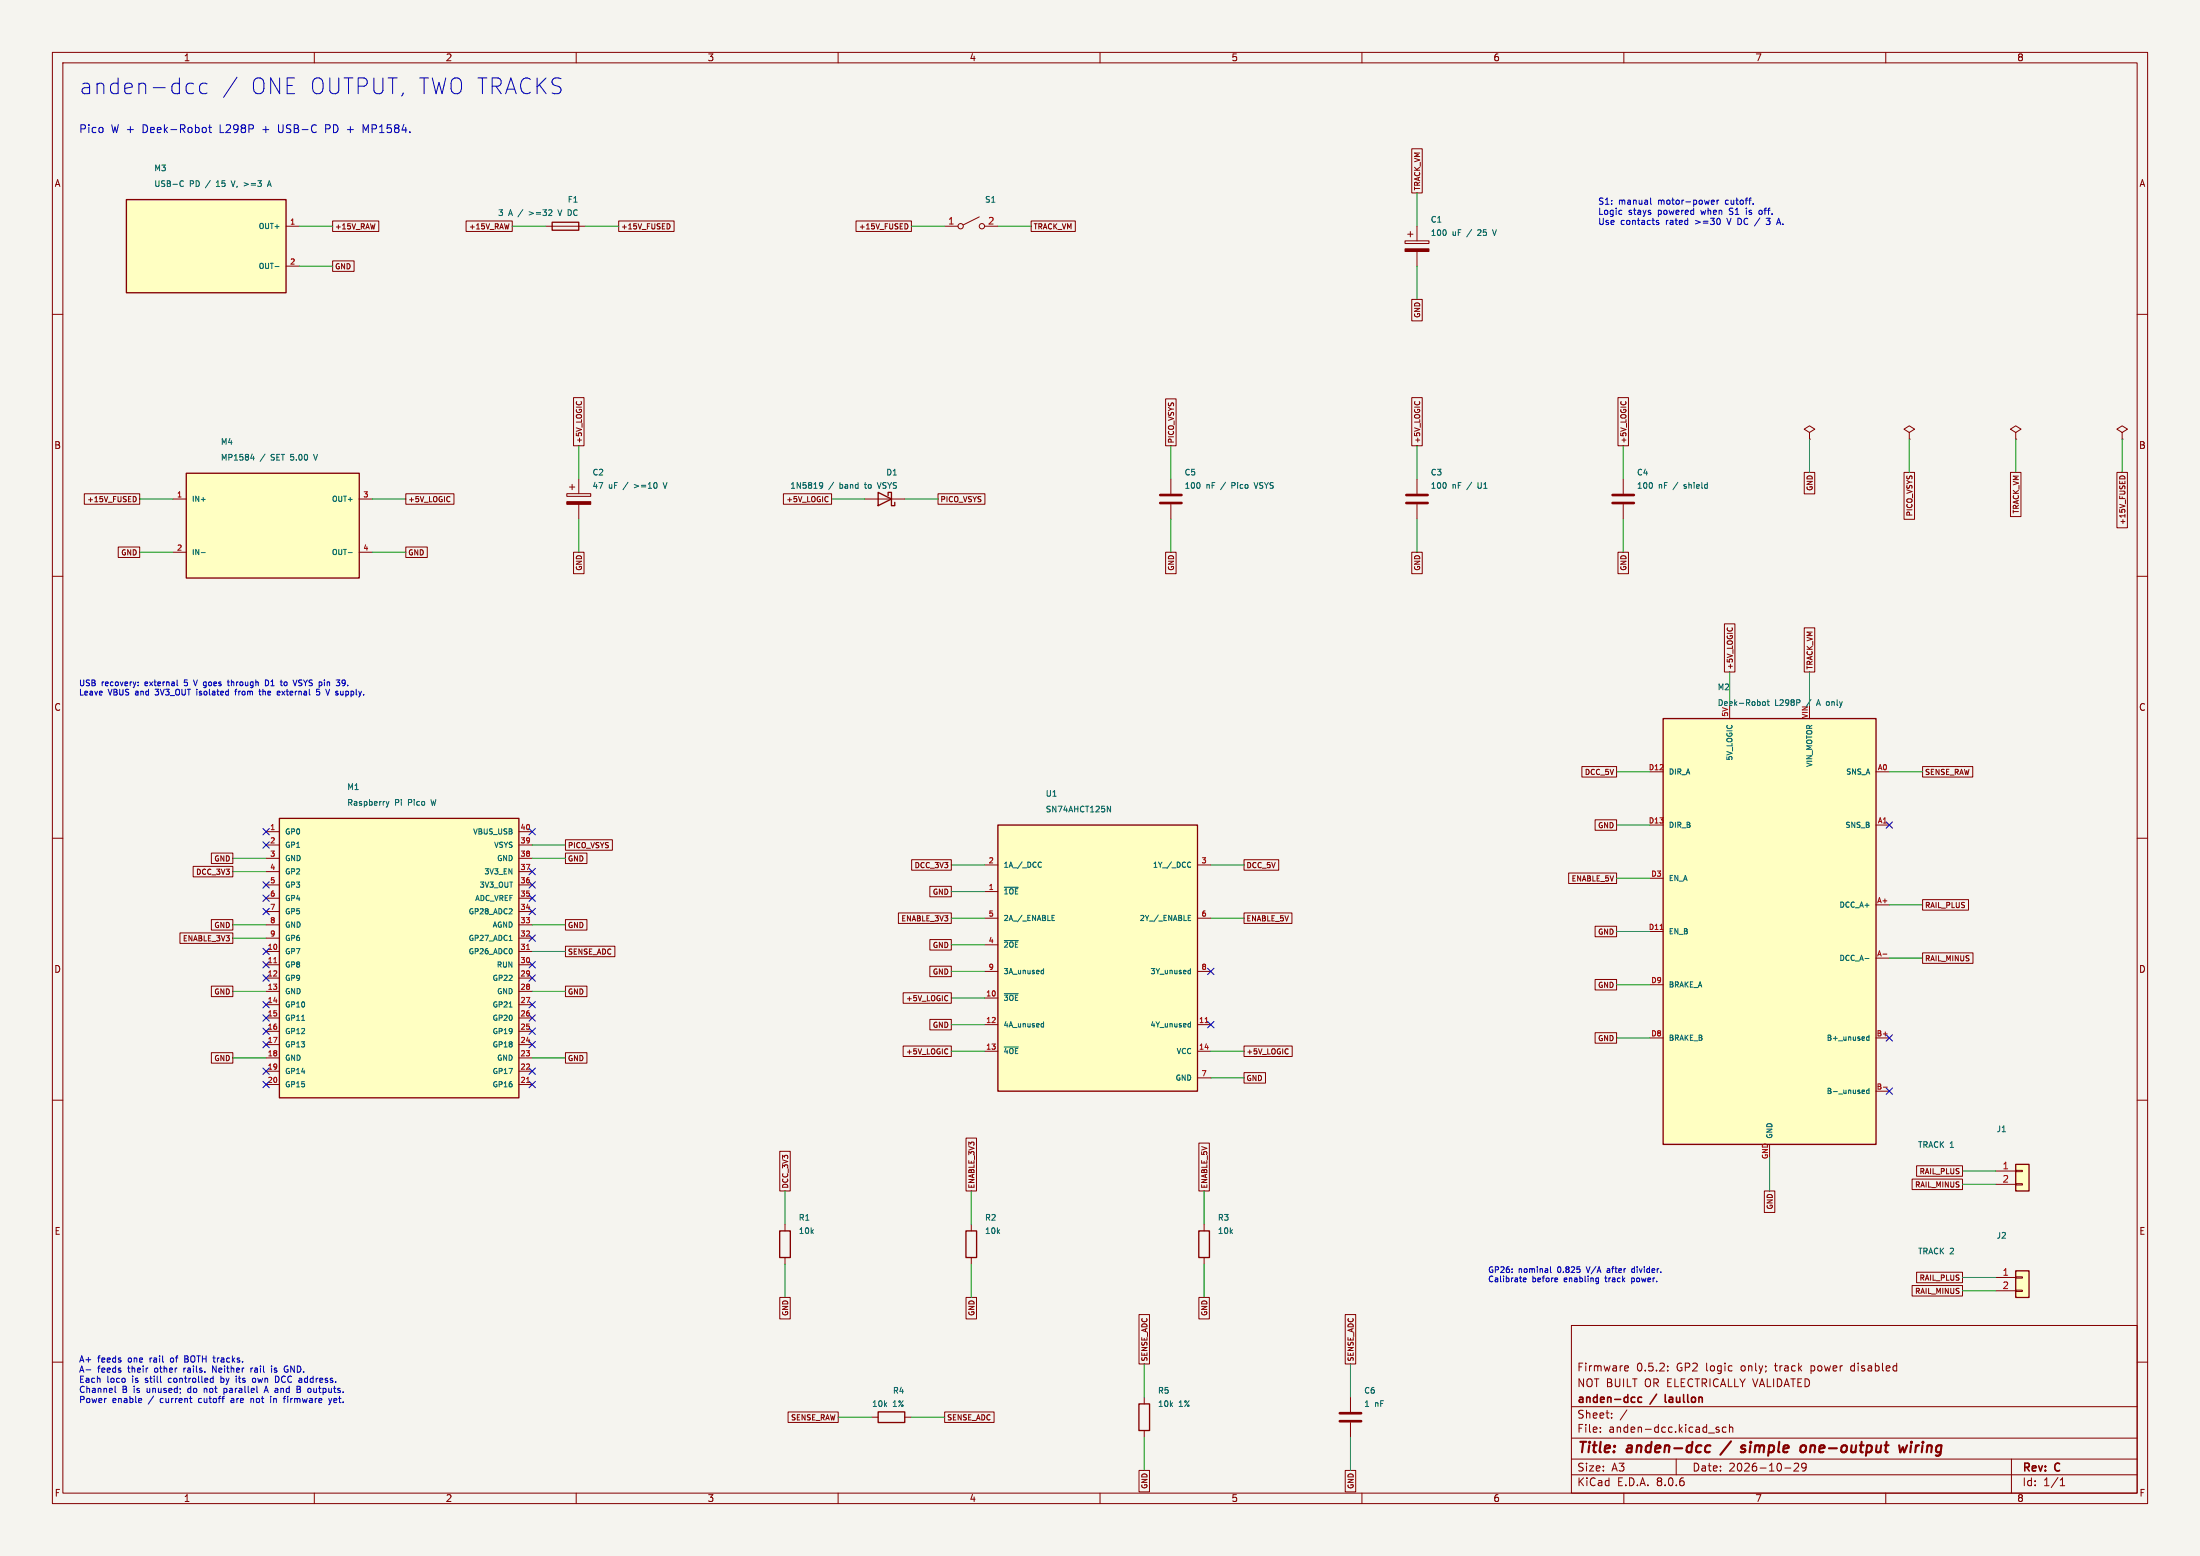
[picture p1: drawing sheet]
<svg xmlns="http://www.w3.org/2000/svg" width="420mm" height="297mm" viewBox="0 0 420 297" stroke-linecap="round" stroke-linejoin="round" font-family="sans-serif">
<path d="M0 0h420v297h-420z" fill="#f5f4ef" stroke="#f5f4ef" stroke-width=".19"/>
<g fill="none" stroke="#840000" stroke-width=".19">
<path d="M10 10h400v277h-400zM12 12h396v273h-396zM60 10v2M110 10v2M160 10v2M210 10v2M260 10v2M310 10v2M360 10v2M10 60h2M408 60h2M10 110h2"/>
<path d="M408 110h2M10 160h2M408 160h2M10 210h2M408 210h2M149.9 233.7v1.2M10 260h2M149.9 240v1.3M300 253h108v32h-108zM408 260h2M218.4 266.7v1.3M218.4 273v1.3"/>
<path d="M300 278.5h108M300 274.5h108M300 268.5h108M305.5 273.2v.2M305.5 272.5v.1M307.7 270.5v.2M307.7 269.8v.1M310.2 261.6h.6M310.2 260.8l.5-.1 .2 .3-.7 .2M310.6 269.1l-1.3 1.9M318.4 261.5v.2M318.4 260.8v.1"/>
<path d="M320 278.5v3M326.2 273.5h1.1M328.2 272.5l-.4-.1-.2 .2 .1 .2 .5 .2v.3h-.6M329.5 272.5l-.4-.1-.3 .3 .1 .6h.6M330.2 272.5l.2-.1 .3 .1 .1 .9M330.2 271.9v1.5M343.3 279.4v.5l-.9 .9h1M344.8 279.9l-.3 .3h-.3l-.3-.3 .2-.5 .4-.1 .2 .1a.99 .99 0 0 1-.3 1.4h-.3M353.4 260.8v.7M384 278.5v6.5M60 285v2M110 285v2"/>
<path d="M160 285v2M210 285v2M260 285v2M300 281.5h108M310 285v2M340.7 280.2h1.2M360 285v2M393.3 283.6h.9M393.3 282.5l.4-.4v1.5"/>
</g>
<path d="M325.6 277.1h.8M326.5 276a.66 .66 0 0 0-.8 .1M330.5 275.1l-2.1 2.6M333.2 276a.49 .49 0 0 0-.8 .3l.1 .1 .4 .1 .3 .3-.3 .4-.6-.1M343.9 276.1a.52 .52 0 0 1 .5-.2 .52 .52 0 0 1 .4 .4l-.1 .5a.6 .6 0 0 1-.9 .3M362.5 275.9l.3 1.3 .5-.9 .2 .9 .6-1.3M364.8 275.9l-.1 1.3M364.9 275.2v.2M364.9 275.2l.1 .1-.1 .1" fill="none" stroke="#840000" stroke-width=".4"/>
<path d="M312 266.7l.1 .1M312.1 267.6l-.1 .1M313.4 266.8l-.4-.1-.3 .3 .1 .6h.6M317.9 266.2l.1 1.4" fill="none" stroke="#840000" stroke-width=".3"/>
<path d="M148.8 234.9h2.1v5.1h-2.1zM217.4 268h2.1v5h-2.1z" fill="none" stroke="#840000" stroke-width=".25"/>
<path d="M53.3 156.2h45.8v53.4h-45.8z" fill="#ffffc2"/>
<path d="M53.3 156.2h45.8v53.4h-45.8zM228.9 234.9h2v5.1h-2zM167.6 269.5h5.1v2h-5.1z" fill="none" stroke="#840000" stroke-width=".25"/>
<g fill="none" stroke="#840000" stroke-width=".19">
<path d="M50.8 158.8h2.5M99.1 158.8h2.5M50.8 161.3h2.5M50.8 163.8h2.5M50.8 179.1h2.5M50.8 176.5h2.5M50.8 174h2.5M50.8 171.5h2.5M50.8 168.9h2.5M50.8 166.4h2.5M99.1 161.3h2.5M99.1 163.8h2.5"/>
<path d="M99.1 179.1h2.5M99.1 176.5h2.5M99.1 174h2.5M99.1 171.5h2.5M99.1 168.9h2.5M99.1 166.4h2.5M50.8 181.6h2.5M50.8 184.2h2.5M50.8 186.7h2.5M50.8 189.2h2.5M50.8 191.8h2.5M50.8 194.3h2.5"/>
<path d="M50.8 196.9h2.5M50.8 199.4h2.5M99.1 181.6h2.5M99.1 184.2h2.5M99.1 186.7h2.5M99.1 189.2h2.5M99.1 191.8h2.5M99.1 194.3h2.5M99.1 196.9h2.5M99.1 199.4h2.5M50.8 201.9h2.5M50.8 204.5h2.5"/>
<path d="M50.8 207h2.5M99.1 201.9h2.5M99.1 204.5h2.5M99.1 207h2.5M229.9 233.7v1.2M229.9 240v1.3M166.4 270.5h1.2M172.7 270.5h1.3"/>
</g>
<path d="M52.3 183.8h.5M100.5 181.2h.6M100.5 206.6h.6" fill="none" stroke="#a90000" stroke-width=".19"/>
<path d="M73.7 153l.3 .7M74 153.7l-.3 .4M74.3 153l-.3 .7M97.2 179.5h.6M57.6 194.8h.6M97.2 192.2h.6" fill="none" stroke="#006464" stroke-width=".19"/>
<path d="M317.5 137.2h40.6v81.2h-40.6z" fill="#ffffc2"/>
<path d="M167.6 94l2.6 1.3-2.6 1.2zM169.5 94.6v-.6h.7v2.5h.6v-.6M317.5 137.2h40.6v81.2h-40.6z" fill="none" stroke="#840000" stroke-width=".25"/>
<g fill="none" stroke="#840000" stroke-width=".19">
<path d="M180.3 43.2h2.6M186.9 41.4l-3 1.5M188 43.2h2.5M268.2 46h4.6v.5h-4.6zM268.7 44.7h1M269.2 44.2v1M270.5 43.2v2.8M270.5 48v2.8M108.2 94.2h4.6v.5h-4.6zM108.7 93h1M109.2 92.5v1M110.5 91.4v2.8"/>
<path d="M110.5 96.3v2.8M165.1 95.3h7.6M223.5 91.4v2.8M223.5 96.3v2.8M270.5 91.4v2.8M270.5 96.3v2.8M345.4 82.6l1.1-.7-1.1-.6-1 .6 1 .7v1.2M345.4 83.8h.1M364.5 82.6l1-.7-1-.6-1 .6 1 .7v1.2M364.5 83.8h.1M384.8 82.6l1-.7-1-.6-1 .6 1 .7v1.2M384.8 83.8h.1"/>
<path d="M405.1 82.6l1-.7-1-.6-1 .6 1 .7v1.2M405.1 83.8h.1M330.2 134.6v2.6M345.4 134.6v2.6M315 147.3h2.5M315 157.5h2.5M358.1 147.3h2.6M358.1 157.5h2.6M315 177.8h2.5M315 167.6h2.5M358.1 172.7h2.6M315 198.1h2.5"/>
<path d="M315 188h2.5M358.1 182.9h2.6M358.1 198.1h2.6M337.8 218.4v2.6M358.1 208.3h2.6M257.8 266.7v2.8M257.8 271.5v2.8"/>
<circle cx="183.4" cy="43.2" r=".51"/>
<circle cx="187.5" cy="43.2" r=".51"/>
</g>
<g fill="none" stroke="#006464" stroke-width=".19">
<path d="M276 44.1v.6M284.9 43.9l.4 1.1M125.4 92.3v.7M126.6 92.1l.4 1.1M156.5 92.2l.3-.1 .3 .2-.1 .6-.2 .3h-.3M157.1 92.6l-.3 .2-.3-.1M167.5 92.1l.3 1.1M229 92.3v.7M239.4 92.1l.4 1.1M276 92.3v.7M336.5 134.1l.2-.2 .3 .2-.1 .5-.2 .1-.2-.2M337.3 133.9h.5"/>
<path d="M337.5 133.6v.9l.3 .2M356 183h.8M356.8 197.6v1M356.8 198l-.3-.1-.2 .2 .1 .4h.4M355.6 208.1h.3v.2l-.4 .1M355.9 208.7h-.3M356.8 207.7v1M356.8 208.1h-.3l-.2 .2 .1 .4h.4"/>
</g>
<path d="M316.9 177.4h.6M359.5 182.1h.7M359.5 207.5h.8" fill="none" stroke="#a90000" stroke-width=".19"/>
<path d="M221.5 96h4.1M221.5 94.5h4.1M268.5 96h4M268.5 94.5h4M255.8 271.3h4M255.8 269.7h4" fill="none" stroke="#840000" stroke-width=".51"/>
<g fill="#840000" stroke="#840000" stroke-width=".19">
<path d="M268.2 47.5h4.6v.5h-4.6z"/>
<path d="M108.2 95.8h4.6v.5h-4.6z"/>
</g>
<path d="M35.6 90.3h33v20h-33z" fill="#ffffc2"/>
<path d="M105.4 42.4h5.1v1.5h-5.1zM35.6 90.3h33v20h-33z" fill="none" stroke="#840000" stroke-width=".25"/>
<path d="M104.1 43.2h7.7M33 95.3h2.6M68.6 95.3h2.5M309.9 91.4v2.8M309.9 96.3v2.8M33 105.4h2.6M68.6 105.4h2.5" fill="none" stroke="#840000" stroke-width=".19"/>
<path d="M105.3 40.1v.4l-.6 .6h.7M106.5 40l.4 1.1M47.9 87.5h.7M48.4 87.1v.7M59.9 86.7l.3 1.1M315.4 92.3v.7M38.4 105.5h.8M66.5 105.5h.7" fill="none" stroke="#006464" stroke-width=".19"/>
<path d="M307.8 96h4.1M307.8 94.5h4.1" fill="none" stroke="#840000" stroke-width=".51"/>
<path d="M24.1 38.1h30.5v17.8h-30.5z" fill="#ffffc2"/>
<path d="M24.1 38.1h30.5v17.8h-30.5z" fill="none" stroke="#840000" stroke-width=".25"/>
<path d="M54.6 43.2h2.5M54.6 50.8h2.5" fill="none" stroke="#840000" stroke-width=".19"/>
<path d="M34.5 34.6h.5M35 35.5h-.5M41.3 35.6h.6M41.4 34.8h-.1M44.1 34.5l.4 1.1M46.6 34.9l.8 .3-.8 .3M51 35.6l.4-1.1 .4 1.1M51.2 35.3h.5M52.5 50.9h.8" fill="none" stroke="#006464" stroke-width=".19"/>
<path d="M384.8 222.2h2.5v5.1h-2.5z" fill="#ffffc2"/>
<path d="M185.4 233.7v1.2M381 223.5h3.8M381 226.1h3.8M384.8 225.9h1.3v.3h-1.3zM384.8 223.4h1.3v.2h-1.3zM185.4 240v1.3" fill="none" stroke="#840000" stroke-width=".19"/>
<path d="M184.4 234.9h2v5.1h-2zM384.8 222.2h2.5v5.1h-2.5z" fill="none" stroke="#840000" stroke-width=".25"/>
<path d="M190.5 157.5h38.1v50.8h-38.1z" fill="#ffffc2"/>
<path d="M190.5 157.5h38.1v50.8h-38.1z" fill="none" stroke="#840000" stroke-width=".25"/>
<g fill="none" stroke="#840000" stroke-width=".19">
<path d="M188 170.2h2.5M188 165.1h2.5M188 175.3h2.5M228.6 165.1h2.5M228.6 175.3h2.5M188 190.5h2.5M188 195.6h2.5M188 180.3h2.5M188 185.4h2.5M228.6 195.6h2.5M228.6 185.4h2.5M188 200.7h2.5"/>
<path d="M228.6 200.7h2.5M228.6 205.7h2.5"/>
</g>
<g fill="none" stroke="#006464" stroke-width=".19">
<path d="M211.4 153.9l.6 1.1v-1.1M191.7 169.4h2.7M191.7 179.5h2.7M198.5 164.6h.3M198.8 165.5l-.3 .1M200.8 175.2h.4M200.8 175.7h.5M200.8 174.7h.5M226.8 175.2h.4M226.8 175.7h.5M226.8 174.7h.5M227 164.6h.3"/>
<path d="M227.3 165.5l-.3 .1M191.7 189.7h2.7M191.7 199.8h2.7M198.9 195.4h.3M198.9 185.2l.3 .1M199.2 196h-.3M199.2 184.9v1M199.2 195v1M199.2 185.8l-.3 .1M226.9 196h.4M226.9 195.4h.4M226.9 185.8h.4"/>
<path d="M226.9 185.3h.4M227.3 184.9v1M227.3 195v1"/>
</g>
<path d="M230.1 195.2h.5" fill="none" stroke="#a90000" stroke-width=".19"/>
<path d="M384.8 242.6h2.5v5h-2.5z" fill="#ffffc2"/>
<g fill="none" stroke="#840000" stroke-width=".19">
<path d="M269.5 28.4h2v8.4h-2zM63.5 42.2h8.8v2h-8.8zM63.5 49.8h4.1v2h-4.1zM89 42.2h8.8v2h-8.8zM118.1 42.2h10.6v2h-10.6zM127.6 42.7a.54 .54 0 0 1 .3 .5 .54 .54 0 0 1-.3 .5M163.4 42.2h10.6v2h-10.6zM173 42.7a.54 .54 0 0 1 .3 .5 .54 .54 0 0 1-.3 .5M196.8 42.2h8.5v2h-8.5zM269.5 57.2h2v4h-2zM109.5 75.9h2v9.2h-2zM222.5 76.1h2v9h-2z"/>
<path d="M269.5 75.9h2v9.2h-2zM308.9 75.9h2v9.2h-2zM16.1 94.2h10.6v2.1h-10.6zM25.7 94.8a.54 .54 0 0 1 .3 .5 .54 .54 0 0 1-.3 .5M77.5 94.2h9.2v2.1h-9.2zM149.6 94.2h9.1v2.1h-9.1zM157.9 94.8l.2 .1M158.1 95.7l-.2 .1M179.1 94.2h8.9v2.1h-8.9zM344.4 90.2h2v4.1h-2zM363.5 90.2h2v8.9h-2zM383.8 90.2h2v8.4h-2z"/>
<path d="M404.1 90.2h2v10.5h-2zM404.7 91.2a.54 .54 0 0 1 .5-.4 .54 .54 0 0 1 .5 .4M22.6 104.4h4.1v2h-4.1zM77.5 104.4h4.1v2h-4.1zM109.5 105.4h2v4.1h-2zM222.5 105.4h2v4.1h-2zM269.5 105.4h2v4.1h-2zM308.9 105.4h2v4.1h-2zM329.2 119.1h2v9.2h-2zM344.4 119.8h2v8.5h-2zM302 146.3h6.6v2h-6.6zM304.5 156.5h4.1v2h-4.1z"/>
<path d="M367 146.3h9.6v2h-9.6zM34.4 178.1h10v2h-10zM36.9 165.4h7.5v2h-7.5zM40.4 162.8h4v2h-4zM40.4 175.5h4v2h-4zM107.9 175.5h4.1v2h-4.1zM107.9 162.8h4.1v2h-4.1zM107.9 160.3h9v2h-9zM171.5 174.3h10.1v2h-10.1zM174 164.1h7.6v2h-7.6zM177.5 179.3h4.1v2h-4.1zM177.5 169.2h4.1v2h-4.1z"/>
<path d="M237.5 164.1h6.6v2h-6.6zM237.5 174.3h9.1v2h-9.1zM299.5 166.6h9.1v2h-9.1zM304.5 176.8h4.1v2h-4.1zM367 171.7h8.8v2h-8.8zM40.4 188.2h4v2h-4zM107.9 188.2h4.1v2h-4.1zM107.9 180.6h9.5v2h-9.5zM172.4 189.5h9.2v2h-9.2zM172.4 199.7h9.2v2h-9.2zM177.5 194.6h4.1v2h-4.1zM177.5 184.4h4.1v2h-4.1z"/>
<path d="M180.8 190l.1 .1M180.9 190.9l-.1 .1M237.5 199.7h9.2v2h-9.2zM304.5 197.1h4.1v2h-4.1zM304.5 187h4.1v2h-4.1zM367 181.9h9.7v2h-9.7zM40.4 200.9h4v2h-4zM107.9 200.9h4.1v2h-4.1zM148.9 219.8h2v7.5h-2zM180.8 200.2l.1 .1M180.9 201.1l-.1 .1M184.4 217.2h2v10.1h-2z"/>
<path d="M228.9 218.2h2v9.1h-2zM237.5 204.7h4.1v2h-4.1zM336.8 227.3h2v4.1h-2zM365 225.1h9.6v2h-9.6zM365.9 222.5h8.7v2h-8.7zM148.9 247.6h2v4.1h-2zM184.4 247.6h2v4.1h-2zM217.4 250.9h2v9.4h-2zM228.9 247.6h2v4.1h-2zM256.8 250.9h2v9.4h-2zM365 245.4h9.6v2h-9.6zM365.9 242.8h8.7v2h-8.7z"/>
<path d="M381 243.8h3.8M381 246.4h3.8M384.8 246.3h1.3v.2h-1.3zM384.8 243.7h1.3v.3h-1.3zM150.4 269.5h9.6v2h-9.6zM180.3 269.5h9.5v2h-9.5zM217.4 280.7h2v4.1h-2zM256.8 280.7h2v4.1h-2z"/>
</g>
<path d="M384.8 242.6h2.5v5h-2.5z" fill="none" stroke="#840000" stroke-width=".25"/>
<g fill="none" stroke="#0000c2" stroke-width=".19">
<path d="M35.8 17.7l.3 .2 .9-.2M35.8 16l.3-.1 .9 .1M39.5 16l-.8-.1-.5 .3-.1 .3v.8l.3 .4 .3 .2 .8-.2M45.2 14.7l-2.5 3.9M39.1 24.3l.3 .3v.4l-.3 .3M39.8 24.3h.6M40 23.8v1.3l.4 .2M62.2 24.6h.5M62.7 23.8h-.5v1.5M69.8 24.9l-.5-1.1v1.5M315.1 37.8v1l.2 .2M326.7 38.6l.6-.1-.1-.2-.3-.1-.2 .2 .1 .5h.4"/>
<path d="M327.8 38.2v.8M328.1 38.2l-.3 .2M330.1 40l.1 .2M334.7 38.9v.1M309.5 40.1l.1 .1M309.6 40.9h-.1M316.2 42.2v.2l.5 .2-.2 .3-.3-.1M328.4 41.9v.5l-.2 .4M329.7 41.7l.4 1.2M330.1 40.9h.2M333.4 40.1v.8M335.8 40.7l.2 .2h.3"/>
<path d="M336.3 40.2l-.3-.1-.2 .3M337.9 42.6l-.2 .3-.5-.2M337.9 41.7l-.4 .4 .4 .2M339.6 41.7l.4 1.2M26.4 130.8v.1M26.4 130.2v.1M33.8 129.8v.9l.2 .2M36.9 129.8l.4 1.1M37.6 131.9v.8M43.4 130.2h.4M43.5 129.8v.9l.3 .2M45 131.7v1"/>
<path d="M49.6 131.6v.9l.2 .2M50.7 129.8a.56 .56 0 0 1 .6 .5 .56 .56 0 0 1-.6 .6zM53.1 131.9l.3 .1v.2l-.5 .1M53.4 132.6l-.3 .1M54.7 130.2h-.3l-.2 .2 .1 .4h.4M57 130.8l.4 .1M57.5 129.8h-.3l-.2 .2 .1 .3 .3 .1M61 132.1l-.1 .5h-.5M65.4 129.8h.3l.2 .2v.6l-.2 .2-.3 .1M65.9 130.3l-.2 .2-.3-.1M32.6 259.3v.6M35.3 259.4h.4"/>
<path d="M35.7 258.8h-.4v1.2h.4M290.8 244.3l.5-.1v-.2l-.3-.1-.2 .2 .1 .5h.4M296 241.8v.9l.1 .2M297.3 244l.1 .2-.6 .1M304.8 243.9l.4 .1M305.2 244.6l-.4 .1M305.2 243.9v.9l-.3 .2M307.1 242.2h-.3M307.2 242.5l-.4 .1v.2l.4 .1M311.5 243.9v1.1M311.5 244.6l.3 .1M311.8 243.9l-.3 .1"/>
<path d="M311.9 242.2l-.4 .2v.4l.4 .1M16.4 261.5h.9M22 264.6v1l.1 .2M26.9 266.9l.1 .3-.5 .1M27 267.7h-.1M32.2 263.2v.5M35.1 261.1v.8M35.2 261.2l-.1 .2M35.9 265.1v.6M38 267v.6M39 265v.8M39.3 265l-.3 .1"/>
<path d="M40.4 263.1h.3M40.6 261.9v-1.2l.7 1.2M40.7 262.7v1.2M40.7 263.8l-.3 .1M42.2 263.8l.3 .1M42.2 262.7v1.2M42.5 263.1h-.3M42.8 265v1.2M42.8 265.7h.4M44.5 267.3h-.3l-.1 .1v.3h.4M45.5 263.1h.5M47.9 261.1v.8"/>
<path d="M47.9 266.9v.8M48.2 263.3l.2-.2 .4 .2-.1 .5-.3 .1-.2-.3M48.2 261.1l-.3 .3M50.4 265.8l.4-1.2 .4 1.2M50.5 265.5h.6M51.8 260.7v.1M51.8 261.1v.8M52.2 266.9v.8M52.4 261.9h.3M52.4 266.9l-.2 .1M52.5 261.1l-.1 .2 .1 .2M52.6 262.7v1.2"/>
<path d="M53.2 262.8v.8l-.3 .3M54.6 260.7l.3 .1M54.8 261.4h.2v.4l-.4 .1M54.9 266.9v.8M57.3 264.8l-.2 .4 .2 .1 .1 .3-.2 .2M59.9 265.6l.3 .2M62.8 266.9l.2 .8M63 267.7l-.2 .4M63.3 266.9l-.3 .8M63.7 267.1v.5l.2 .1M64.3 267.2l-.6 .1"/>
</g>
<g fill="none" stroke="#009600" stroke-width=".19">
<path d="M270.5 36.8v6.4M57.1 43.2h6.4M57.1 50.8h6.4M97.8 43.2h6.3M111.8 43.2h6.3M174 43.2h6.3M190.5 43.2h6.3M270.5 50.8v6.4M26.7 95.3h6.3M71.1 95.3h6.4M110.5 85.1v6.3M110.5 99.1v6.3"/>
<path d="M158.7 95.3h6.4M172.7 95.3h6.4M223.5 85.1v6.3M223.5 99.1v6.3M270.5 85.1v6.3M270.5 99.1v6.3M309.9 85.1v6.3M309.9 99.1v6.3M345.4 83.8v6.4M364.5 83.8v6.4M384.8 83.8v6.4M405.1 83.8v6.4"/>
<path d="M26.7 105.4h6.3M71.1 105.4h6.4M330.2 128.3v6.3M345.4 128.3v6.3M308.6 147.3h6.4M308.6 157.5h6.4M360.7 147.3h6.3M44.4 163.8h6.4M44.4 176.5h6.4M44.4 179.1h6.4M44.4 166.4h6.4M101.6 163.8h6.3"/>
<path d="M101.6 161.3h6.3M101.6 176.5h6.3M181.6 165.1h6.4M181.6 170.2h6.4M181.6 175.3h6.4M231.1 165.1h6.4M231.1 175.3h6.4M308.6 177.8h6.4M308.6 167.6h6.4M360.7 172.7h6.3M44.4 189.2h6.4M101.6 181.6h6.3"/>
<path d="M101.6 189.2h6.3M181.6 195.6h6.4M181.6 190.5h6.4M181.6 185.4h6.4M181.6 180.3h6.4M308.6 188h6.4M308.6 198.1h6.4M360.7 182.9h6.3M44.4 201.9h6.4M101.6 201.9h6.3M181.6 200.7h6.4M231.1 205.7h6.4"/>
<path d="M231.1 200.7h6.4M149.9 227.3v6.4M185.4 227.3v6.4M229.9 227.3v6.4M337.8 221v6.3M374.6 223.5h6.4M374.6 226.1h6.4M149.9 241.3v6.3M185.4 241.3v6.3M229.9 241.3v6.3M374.6 243.8h6.4M374.6 246.4h6.4"/>
<path d="M160 270.5h6.4M174 270.5h6.3M218.4 260.3v6.4M218.4 274.3v6.4M257.8 260.3v6.4M257.8 274.3v6.4"/>
</g>
<g fill="none" stroke="#000084" stroke-width=".19">
<path d="M50.2 158.1l1.2 1.3M51.4 158.1l-1.2 1.3M101 158.1l1.2 1.3M102.2 158.1l-1.2 1.3M360.1 156.9l1.2 1.2M361.3 156.9l-1.2 1.2M50.2 160.7l1.2 1.2M50.2 168.3l1.2 1.2M50.2 170.8l1.2 1.3M50.2 173.4l1.2 1.2M51.4 160.7l-1.2 1.2M51.4 168.3l-1.2 1.2"/>
<path d="M51.4 170.8l-1.2 1.3M51.4 173.4l-1.2 1.2M101 178.5l1.2 1.2M101 173.4l1.2 1.2M101 170.8l1.2 1.3M101 168.3l1.2 1.2M101 165.8l1.2 1.2M102.2 178.5l-1.2 1.2M102.2 173.4l-1.2 1.2M102.2 170.8l-1.2 1.3M102.2 168.3l-1.2 1.2M102.2 165.8l-1.2 1.2"/>
<path d="M50.2 181l1.2 1.2M50.2 183.5l1.2 1.3M50.2 186.1l1.2 1.2M50.2 191.2l1.2 1.2M50.2 193.7l1.2 1.2M50.2 196.2l1.2 1.3M50.2 198.8l1.2 1.2M51.4 181l-1.2 1.2M51.4 183.5l-1.2 1.3M51.4 186.1l-1.2 1.2M51.4 191.2l-1.2 1.2M51.4 193.7l-1.2 1.2"/>
<path d="M51.4 196.2l-1.2 1.3M51.4 198.8l-1.2 1.2M101 198.8l1.2 1.2M101 196.2l1.2 1.3M101 193.7l1.2 1.2M101 191.2l1.2 1.2M101 186.1l1.2 1.2M101 183.5l1.2 1.3M102.2 198.8l-1.2 1.2M102.2 196.2l-1.2 1.3M102.2 193.7l-1.2 1.2M102.2 191.2l-1.2 1.2"/>
<path d="M102.2 186.1l-1.2 1.2M102.2 183.5l-1.2 1.3M230.5 184.8l1.2 1.2M230.5 195l1.2 1.2M231.7 184.8l-1.2 1.2M231.7 195l-1.2 1.2M360.1 197.5l1.2 1.2M361.3 197.5l-1.2 1.2M50.2 203.9l1.2 1.2M50.2 206.4l1.2 1.2M51.4 203.9l-1.2 1.2M51.4 206.4l-1.2 1.2"/>
<path d="M101 206.4l1.2 1.2M101 203.9l1.2 1.2M102.2 206.4l-1.2 1.2M102.2 203.9l-1.2 1.2M360.1 207.7l1.2 1.2M361.3 207.7l-1.2 1.2"/>
</g>
<g font-size="4.2" fill="#0000c2">
<text x="15" y="18.2">anden-dcc</text>
<text x="47.4" y="18.2">ONE OUTPUT, TWO TRACKS</text>
</g>
<g font-size="2.8" fill="#840000">
<text x="301" y="277.9">Title:</text>
<text x="310.6" y="277.9">anden-dcc</text>
<text x="334.1" y="277.9">simple</text>
<text x="346.2" y="277.9">one-output</text>
<text x="365.8" y="277.9">wiring</text>
</g>
<g font-size="2.1" fill="#0000c2">
<text x="15" y="25.7">Pico</text>
<text x="21.2" y="25.7">W +</text>
<text x="27.3" y="25.7">Deek-Robot</text>
<text x="42.2" y="25.7">L298P</text>
<text x="50.5" y="25.7">+</text>
<text x="53.7" y="25.7">USB-C</text>
<text x="62.8" y="25.7">PD +</text>
<text x="70.3" y="25.7">MP1584.</text>
</g>
<g font-size="2.1" fill="#840000">
<text x="301" y="262">Firmware</text>
<text x="312.4" y="262">0.5.2:</text>
<text x="320.1" y="262">GP2</text>
<text x="325.8" y="262">logic</text>
<text x="332.6" y="262">only;</text>
<text x="339.3" y="262">track</text>
<text x="346.2" y="262">power</text>
<text x="354" y="262">disabled</text>
<text x="301" y="268.2">anden-dcc</text>
<text x="301" y="265">NOT BUILT</text>
<text x="314" y="265">OR ELECTRICALLY VALIDATED</text>
<text x="315.2" y="268.2">/</text>
<text x="318.5" y="268.2">laullon</text>
<text x="301" y="273.7">File:</text>
<text x="301" y="271">Sheet:</text>
<text x="307.1" y="273.7">anden-dcc.kicad_sch</text>
<text x="301" y="281.1">Size:</text>
<text x="307.6" y="281.1">A3</text>
<text x="323" y="281.1">Date:</text>
<text x="330" y="281.1">2026-10-29</text>
<text x="386" y="281.3">Rev:</text>
<text x="392.4" y="281.3">C</text>
<text x="301" y="283.9">KiCad</text>
<text x="308.7" y="283.9">E.D.A.</text>
<text x="316.3" y="283.9">8.0.6</text>
<text x="386" y="283.9">Id:</text>
<text x="390.1" y="283.9">1/1</text>
</g>
<g font-size="1.8" fill="#840000">
<text x="35" y="11.9">1</text>
<text x="85" y="11.9">2</text>
<text x="135" y="11.9">3</text>
<text x="185" y="11.9">4</text>
<text x="235" y="11.9">5</text>
<text x="285" y="11.9">6</text>
<text x="335" y="11.9">7</text>
<text x="385" y="11.9">8</text>
<text x="10.3" y="35.9">A</text>
<text x="408.3" y="35.9">A</text>
<text x="10.3" y="85.9">B</text>
<text x="408.2" y="85.9">B</text>
<text x="10.3" y="135.9">C</text>
<text x="408.2" y="135.9">C</text>
<text x="10.3" y="185.9">D</text>
<text x="408.2" y="185.9">D</text>
<text x="10.3" y="235.9">E</text>
<text x="408.3" y="235.9">E</text>
<text x="10.3" y="285.9">F</text>
<text x="35" y="286.9">1</text>
<text x="85" y="286.9">2</text>
<text x="135" y="286.9">3</text>
<text x="185" y="286.9">4</text>
<text x="235" y="286.9">5</text>
<text x="285" y="286.9">6</text>
<text x="335" y="286.9">7</text>
<text x="385" y="286.9">8</text>
<text x="408.3" y="285.9">F</text>
</g>
<g font-size="1.8" fill="#a90000">
<text x="180.9" y="42.9">1</text>
<text x="188.5" y="42.9">2</text>
<text x="382.2" y="223.3">1</text>
<text x="382.2" y="225.8">2</text>
<text x="382.2" y="243.6">1</text>
<text x="382.2" y="246.1">2</text>
</g>
<g font-size="1.7" fill="#0000c2">
<text x="305" y="39.4">S1:</text>
<text x="305" y="41.3">Logic</text>
<text x="309" y="39.4">manual</text>
<text x="310.9" y="41.3">stays</text>
<text x="316.6" y="41.3">powered</text>
<text x="316.7" y="39.4">motor-power</text>
<text x="325.1" y="41.3">when</text>
<text x="329.7" y="39.4">cutoff.</text>
<text x="330.7" y="41.3">S1</text>
<text x="334.1" y="41.3">is</text>
<text x="336.8" y="41.3">off.</text>
<text x="305" y="43.3">Use</text>
<text x="309.4" y="43.3">contacts</text>
<text x="318.2" y="43.3">rated</text>
<text x="323.9" y="43.3">&gt;=30</text>
<text x="330.3" y="43.3">V DC /</text>
<text x="338.4" y="43.3">3</text>
<text x="340.7" y="43.3">A.</text>
<text x="15" y="260.4">A+</text>
<text x="15" y="262.3">A-</text>
<text x="18.6" y="260.4">feeds</text>
<text x="18.6" y="262.3">feeds</text>
<text x="24.6" y="260.4">one</text>
<text x="24.6" y="262.3">their</text>
<text x="28.9" y="260.4">rail</text>
<text x="29.8" y="262.3">other</text>
<text x="33.1" y="260.4">of</text>
<text x="35.6" y="262.3">rails.</text>
<text x="36" y="260.4">BOTH tracks.</text>
<text x="41.3" y="262.3">Neither</text>
<text x="48.8" y="262.3">rail</text>
<text x="53" y="262.3">is</text>
<text x="55.7" y="262.3">GND.</text>
<text x="15" y="264.3">Each</text>
<text x="15" y="266.2">Channel</text>
<text x="15" y="268.1">Power</text>
<text x="20.4" y="264.3">loco</text>
<text x="21.4" y="268.1">enable</text>
<text x="23.3" y="266.2">B</text>
<text x="25.4" y="264.3">is</text>
<text x="25.7" y="266.2">is</text>
<text x="28.1" y="264.3">still</text>
<text x="28.3" y="266.2">unused;</text>
<text x="28.5" y="268.1">/</text>
<text x="30.9" y="268.1">current</text>
<text x="32.7" y="264.3">controlled</text>
<text x="36.4" y="266.2">do</text>
<text x="38.4" y="268.1">cutoff</text>
<text x="39.7" y="266.2">not</text>
<text x="42.9" y="264.3">by</text>
<text x="43.7" y="266.2">parallel</text>
<text x="44.8" y="268.1">are</text>
<text x="46" y="264.3">its</text>
<text x="48.8" y="268.1">not</text>
<text x="49.4" y="264.3">own</text>
<text x="51.7" y="266.2">A and</text>
<text x="52.8" y="268.1">in</text>
<text x="53.9" y="264.3">DCC address.</text>
<text x="55.6" y="268.1">firmware</text>
<text x="58.3" y="266.2">B</text>
<text x="60.6" y="266.2">outputs.</text>
<text x="64.4" y="268.1">yet.</text>
</g>
<g font-size="1.5" fill="#006464">
<text x="29.3" y="32.9">M3</text>
<text x="29.3" y="35.9">USB-C</text>
<text x="36.2" y="35.9">PD</text>
<text x="39.5" y="35.9">/</text>
<text x="41.7" y="35.9">15</text>
<text x="44.9" y="35.9">V,</text>
<text x="47.4" y="35.9">&gt;=3</text>
<text x="95" y="41.4">3</text>
<text x="97.1" y="41.4">A /</text>
<text x="101.3" y="41.4">&gt;=32</text>
<text x="107.2" y="41.4">V DC</text>
<text x="108.3" y="38.9">F1</text>
<text x="187.9" y="38.9">S1</text>
<text x="273" y="42.7">C1</text>
<text x="273" y="45.2">100</text>
<text x="277.2" y="45.2">uF</text>
<text x="280.3" y="45.2">/</text>
<text x="282.5" y="45.2">25</text>
<text x="285.7" y="45.2">V</text>
<text x="42" y="85.1">M4</text>
<text x="42" y="88.1">MP1584</text>
<text x="49.7" y="88.1">/</text>
<text x="51.9" y="88.1">SET 5.00</text>
<text x="60.6" y="88.1">V</text>
<text x="113" y="90.9">C2</text>
<text x="113" y="93.5">47</text>
<text x="116.2" y="93.5">uF</text>
<text x="119.2" y="93.5">/</text>
<text x="121.4" y="93.5">&gt;=10</text>
<text x="127.3" y="93.5">V</text>
<text x="150.8" y="93.5">1N5819</text>
<text x="158.2" y="93.5">/</text>
<text x="160.4" y="93.5">band</text>
<text x="165.5" y="93.5">to</text>
<text x="168.2" y="93.5">VSYS</text>
<text x="169.1" y="90.9">D1</text>
<text x="226" y="90.9">C5</text>
<text x="226" y="93.5">100</text>
<text x="230.3" y="93.5">nF</text>
<text x="233.3" y="93.5">/</text>
<text x="235.5" y="93.5">Pico</text>
<text x="240.1" y="93.5">VSYS</text>
<text x="273" y="90.9">C3</text>
<text x="273" y="93.5">100</text>
<text x="277.2" y="93.5">nF</text>
<text x="280.3" y="93.5">/</text>
<text x="282.5" y="93.5">U1</text>
<text x="312.4" y="90.9">C4</text>
<text x="312.4" y="93.5">100</text>
<text x="316.6" y="93.5">nF</text>
<text x="319.6" y="93.5">/</text>
<text x="321.9" y="93.5">shield</text>
<text x="327.8" y="131.9">M2</text>
<text x="327.8" y="134.9">Deek-Robot</text>
<text x="338.8" y="134.9">L298P</text>
<text x="345" y="134.9">/</text>
<text x="347.3" y="134.9">A only</text>
<text x="66.2" y="151">M1</text>
<text x="66.2" y="154">Raspberry</text>
<text x="75.4" y="154">Pi</text>
<text x="78.1" y="154">Pico</text>
<text x="82.7" y="154">W</text>
<text x="199.5" y="152.3">U1</text>
<text x="199.5" y="155.3">SN74AHCT125N</text>
<text x="366.1" y="219.3">TRACK 1</text>
<text x="381.1" y="216.3">J1</text>
<text x="152.4" y="233.2">R1</text>
<text x="187.9" y="233.2">R2</text>
<text x="232.4" y="233.2">R3</text>
<text x="152.4" y="235.7">10k</text>
<text x="187.9" y="235.7">10k</text>
<text x="232.4" y="235.7">10k</text>
<text x="366.1" y="239.6">TRACK 2</text>
<text x="381.1" y="236.6">J2</text>
<text x="166.4" y="268.7">10k</text>
<text x="170.4" y="266.2">R4</text>
<text x="170.4" y="268.7">1%</text>
<text x="221" y="266.2">R5</text>
<text x="221" y="268.7">10k</text>
<text x="225" y="268.7">1%</text>
<text x="260.3" y="266.2">C6</text>
<text x="260.3" y="268.7">1</text>
<text x="262.5" y="268.7">nF</text>
</g>
<g font-size="1.5" fill="#0000c2">
<text x="15" y="131.3">USB</text>
<text x="19.4" y="131.3">recovery:</text>
<text x="27.8" y="131.3">external</text>
<text x="35.6" y="131.3">5</text>
<text x="37.7" y="131.3">V goes</text>
<text x="44.6" y="131.3">through</text>
<text x="52" y="131.3">D1</text>
<text x="55.2" y="131.3">to</text>
<text x="57.9" y="131.3">VSYS pin</text>
<text x="66.5" y="131.3">39.</text>
<text x="15" y="133.1">Leave</text>
<text x="20.7" y="133.1">VBUS</text>
<text x="26" y="133.1">and</text>
<text x="30.1" y="133.1">3V3_OUT</text>
<text x="38.2" y="133.1">isolated</text>
<text x="45.8" y="133.1">from</text>
<text x="50.6" y="133.1">the</text>
<text x="54.3" y="133.1">external</text>
<text x="62" y="133.1">5</text>
<text x="64.1" y="133.1">V supply.</text>
<text x="284" y="243.3">GP26:</text>
<text x="284" y="245.1">Calibrate</text>
<text x="289.9" y="243.3">nominal</text>
<text x="292.5" y="245.1">before</text>
<text x="297.5" y="243.3">0.825</text>
<text x="298.8" y="245.1">enabling</text>
<text x="303.3" y="243.3">V/A</text>
<text x="306.9" y="245.1">track</text>
<text x="307.4" y="243.3">after</text>
<text x="312.1" y="245.1">power.</text>
<text x="312.4" y="243.3">divider.</text>
</g>
<g font-size="1.4" fill="#840000">
<text x="271.3" y="36.5" transform="rotate(-90 271.3 36.5)">TRACK_VM</text>
<text x="63.9" y="44">+15V_RAW</text>
<text x="89.4" y="44">+15V_RAW</text>
<text x="118.5" y="44">+15V_FUSED</text>
<text x="163.8" y="44">+15V_FUSED</text>
<text x="197.2" y="44">TRACK_VM</text>
<text x="63.9" y="51.6">GND</text>
<text x="271.3" y="60.8" transform="rotate(-90 271.3 60.8)">GND</text>
<text x="111.3" y="84.7" transform="rotate(-90 111.3 84.7)">+5V_LOGIC</text>
<text x="224.3" y="84.7" transform="rotate(-90 224.3 84.7)">PICO_VSYS</text>
<text x="271.3" y="84.7" transform="rotate(-90 271.3 84.7)">+5V_LOGIC</text>
<text x="310.7" y="84.7" transform="rotate(-90 310.7 84.7)">+5V_LOGIC</text>
<text x="346.2" y="93.8" transform="rotate(-90 346.2 93.8)">GND</text>
<text x="16.5" y="96.1">+15V_FUSED</text>
<text x="77.8" y="96.1">+5V_LOGIC</text>
<text x="150" y="96.1">+5V_LOGIC</text>
<text x="179.4" y="96.1">PICO_VSYS</text>
<text x="365.3" y="98.7" transform="rotate(-90 365.3 98.7)">PICO_VSYS</text>
<text x="385.6" y="98.2" transform="rotate(-90 385.6 98.2)">TRACK_VM</text>
<text x="405.9" y="100.3" transform="rotate(-90 405.9 100.3)">+15V_FUSED</text>
<text x="23" y="106.2">GND</text>
<text x="77.8" y="106.2">GND</text>
<text x="111.3" y="109.1" transform="rotate(-90 111.3 109.1)">GND</text>
<text x="224.3" y="109.1" transform="rotate(-90 224.3 109.1)">GND</text>
<text x="271.3" y="109.1" transform="rotate(-90 271.3 109.1)">GND</text>
<text x="310.7" y="109.1" transform="rotate(-90 310.7 109.1)">GND</text>
<text x="331" y="127.9" transform="rotate(-90 331 127.9)">+5V_LOGIC</text>
<text x="346.2" y="127.9" transform="rotate(-90 346.2 127.9)">TRACK_VM</text>
<text x="302.4" y="148.1">DCC_5V</text>
<text x="367.4" y="148.1">SENSE_RAW</text>
<text x="304.9" y="158.3">GND</text>
<text x="37.3" y="167.2">DCC_3V3</text>
<text x="40.8" y="164.6">GND</text>
<text x="108.3" y="164.6">GND</text>
<text x="108.3" y="162.1">PICO_VSYS</text>
<text x="174.5" y="165.9">DCC_3V3</text>
<text x="237.9" y="165.9">DCC_5V</text>
<text x="177.9" y="171">GND</text>
<text x="299.9" y="168.4">ENABLE_5V</text>
<text x="367.4" y="173.5">RAIL_PLUS</text>
<text x="34.8" y="179.9">ENABLE_3V3</text>
<text x="40.8" y="177.3">GND</text>
<text x="108.3" y="177.3">GND</text>
<text x="171.9" y="176.1">ENABLE_3V3</text>
<text x="237.9" y="176.1">ENABLE_5V</text>
<text x="304.9" y="178.6">GND</text>
<text x="108.3" y="182.4">SENSE_ADC</text>
<text x="177.9" y="181.1">GND</text>
<text x="367.4" y="183.7">RAIL_MINUS</text>
<text x="40.8" y="190">GND</text>
<text x="108.3" y="190">GND</text>
<text x="172.8" y="191.3">+5V_LOGIC</text>
<text x="177.9" y="186.2">GND</text>
<text x="304.9" y="188.8">GND</text>
<text x="177.9" y="196.4">GND</text>
<text x="40.8" y="202.7">GND</text>
<text x="108.3" y="202.7">GND</text>
<text x="172.8" y="201.5">+5V_LOGIC</text>
<text x="237.9" y="201.5">+5V_LOGIC</text>
<text x="304.9" y="198.9">GND</text>
<text x="237.9" y="206.5">GND</text>
<text x="150.7" y="227" transform="rotate(-90 150.7 227)">DCC_3V3</text>
<text x="186.2" y="227" transform="rotate(-90 186.2 227)">ENABLE_3V3</text>
<text x="230.7" y="227" transform="rotate(-90 230.7 227)">ENABLE_5V</text>
<text x="365.4" y="226.9">RAIL_MINUS</text>
<text x="366.3" y="224.3">RAIL_PLUS</text>
<text x="338.6" y="231" transform="rotate(-90 338.6 231)">GND</text>
<text x="366.3" y="244.6">RAIL_PLUS</text>
<text x="150.7" y="251.3" transform="rotate(-90 150.7 251.3)">GND</text>
<text x="186.2" y="251.3" transform="rotate(-90 186.2 251.3)">GND</text>
<text x="230.7" y="251.3" transform="rotate(-90 230.7 251.3)">GND</text>
<text x="365.4" y="247.2">RAIL_MINUS</text>
<text x="219.2" y="260" transform="rotate(-90 219.2 260)">SENSE_ADC</text>
<text x="258.6" y="260" transform="rotate(-90 258.6 260)">SENSE_ADC</text>
<text x="150.9" y="271.3">SENSE_RAW</text>
<text x="180.7" y="271.3">SENSE_ADC</text>
<text x="219.2" y="284.3" transform="rotate(-90 219.2 284.3)">GND</text>
<text x="258.6" y="284.3" transform="rotate(-90 258.6 284.3)">GND</text>
</g>
<g font-size="1.4" fill="#006464">
<text x="49.3" y="43.9">OUT+</text>
<text x="49.3" y="51.5">OUT-</text>
<text x="36.6" y="96">IN+</text>
<text x="63.2" y="96">OUT+</text>
<text x="36.6" y="106.1">IN-</text>
<text x="63.2" y="106.1">OUT-</text>
<text x="318.5" y="148">DIR_A</text>
<text x="330.9" y="145.3" transform="rotate(-90 330.9 145.3)">5V_LOGIC</text>
<text x="346.2" y="146.6" transform="rotate(-90 346.2 146.6)">VIN_MOTOR</text>
<text x="352.3" y="148">SNS_A</text>
<text x="54.3" y="159.5">GP0</text>
<text x="90.2" y="159.5">VBUS_USB</text>
<text x="318.5" y="158.2">DIR_B</text>
<text x="352.2" y="158.2">SNS_B</text>
<text x="54.3" y="162">GP1</text>
<text x="54.3" y="164.6">GND</text>
<text x="54.3" y="167.1">GP2</text>
<text x="92.3" y="167.1">3V3_EN</text>
<text x="94.2" y="162">VSYS</text>
<text x="94.8" y="164.6">GND</text>
<text x="191.5" y="165.8">1A_/_DCC</text>
<text x="220" y="165.8">1Y_/_DCC</text>
<text x="54.3" y="169.6">GP3</text>
<text x="54.3" y="172.2">GP4</text>
<text x="90.6" y="172.2">ADC_VREF</text>
<text x="91.4" y="169.6">3V3_OUT</text>
<text x="191.5" y="170.9">~{1OE}</text>
<text x="318.5" y="168.4">EN_A</text>
<text x="351" y="173.4">DCC_A+</text>
<text x="54.3" y="174.7">GP5</text>
<text x="54.3" y="177.3">GND</text>
<text x="54.3" y="179.8">GP6</text>
<text x="89.3" y="179.8">GP27_ADC1</text>
<text x="89.3" y="174.7">GP28_ADC2</text>
<text x="93.9" y="177.3">AGND</text>
<text x="191.5" y="176">2A_/_ENABLE</text>
<text x="217.4" y="176">2Y_/_ENABLE</text>
<text x="318.5" y="178.5">EN_B</text>
<text x="54.3" y="182.3">GP7</text>
<text x="54.3" y="184.9">GP8</text>
<text x="89.3" y="182.3">GP26_ADC0</text>
<text x="94.7" y="184.9">RUN</text>
<text x="191.5" y="181.1">~{2OE}</text>
<text x="351" y="183.6">DCC_A-</text>
<text x="54.3" y="187.4">GP9</text>
<text x="54.3" y="190">GND</text>
<text x="93.9" y="187.4">GP22</text>
<text x="94.8" y="190">GND</text>
<text x="191.5" y="191.2">~{3OE}</text>
<text x="191.5" y="186.1">3A_unused</text>
<text x="219.5" y="186.1">3Y_unused</text>
<text x="318.5" y="188.7">BRAKE_A</text>
<text x="54.3" y="192.5">GP10</text>
<text x="54.3" y="195">GP11</text>
<text x="54.3" y="197.6">GP12</text>
<text x="93.9" y="197.6">GP19</text>
<text x="93.9" y="195">GP20</text>
<text x="93.9" y="192.5">GP21</text>
<text x="191.5" y="196.3">4A_unused</text>
<text x="219.5" y="196.3">4Y_unused</text>
<text x="54.3" y="200.1">GP13</text>
<text x="54.3" y="202.7">GND</text>
<text x="93.9" y="200.1">GP18</text>
<text x="94.8" y="202.7">GND</text>
<text x="191.5" y="201.4">~{4OE}</text>
<text x="224.5" y="201.4">VCC</text>
<text x="318.5" y="198.8">BRAKE_B</text>
<text x="348.6" y="198.8">B+_unused</text>
<text x="54.3" y="205.2">GP14</text>
<text x="54.3" y="207.7">GP15</text>
<text x="93.9" y="207.7">GP16</text>
<text x="93.9" y="205.2">GP17</text>
<text x="224.3" y="206.5">GND</text>
<text x="348.6" y="209">B-_unused</text>
<text x="338.5" y="217.4" transform="rotate(-90 338.5 217.4)">GND</text>
</g>
<g font-size="1.4" fill="#a90000">
<text x="55.3" y="42.9">1</text>
<text x="55.3" y="50.5">2</text>
<text x="33.7" y="95">1</text>
<text x="69.2" y="95">3</text>
<text x="33.7" y="105.2">2</text>
<text x="69.2" y="105.2">4</text>
<text x="329.9" y="136.9" transform="rotate(-90 329.9 136.9)">5V</text>
<text x="345.2" y="137.2" transform="rotate(-90 345.2 137.2)">VIN</text>
<text x="314.7" y="147.1">D12</text>
<text x="358.4" y="147.1">A0</text>
<text x="51.5" y="158.5">1</text>
<text x="51.5" y="161">2</text>
<text x="99.2" y="161">39</text>
<text x="99.2" y="158.5">40</text>
<text x="314.7" y="157.2">D13</text>
<text x="358.4" y="157.2">A1</text>
<text x="51.5" y="163.6">3</text>
<text x="51.5" y="166.1">4</text>
<text x="99.2" y="166.1">37</text>
<text x="99.2" y="163.6">38</text>
<text x="188.6" y="164.8">2</text>
<text x="229.3" y="164.8">3</text>
<text x="315.1" y="167.4">D3</text>
<text x="51.5" y="168.7">5</text>
<text x="51.5" y="171.2">6</text>
<text x="51.5" y="173.7">7</text>
<text x="99.2" y="173.7">34</text>
<text x="99.2" y="171.2">35</text>
<text x="99.2" y="168.7">36</text>
<text x="188.6" y="169.9">1</text>
<text x="358.2" y="172.5">A+</text>
<text x="51.5" y="176.3">8</text>
<text x="51.5" y="178.8">9</text>
<text x="99.2" y="178.8">32</text>
<text x="99.2" y="176.3">33</text>
<text x="188.6" y="175">5</text>
<text x="229.3" y="175">6</text>
<text x="314.7" y="177.5">D11</text>
<text x="51" y="181.4">10</text>
<text x="51" y="183.9">11</text>
<text x="99.2" y="183.9">30</text>
<text x="99.2" y="181.4">31</text>
<text x="188.6" y="180.1">4</text>
<text x="188.6" y="185.2">9</text>
<text x="229.3" y="185.2">8</text>
<text x="358.2" y="182.6">A-</text>
<text x="51" y="186.4">12</text>
<text x="51" y="189">13</text>
<text x="51" y="191.5">14</text>
<text x="99.2" y="191.5">27</text>
<text x="99.2" y="189">28</text>
<text x="99.2" y="186.4">29</text>
<text x="188.1" y="190.2">10</text>
<text x="315.1" y="187.7">D9</text>
<text x="51" y="194.1">15</text>
<text x="51" y="196.6">16</text>
<text x="99.2" y="196.6">25</text>
<text x="99.2" y="194.1">26</text>
<text x="188.1" y="195.3">12</text>
<text x="228.8" y="195.3">11</text>
<text x="315.1" y="197.9">D8</text>
<text x="358.2" y="197.9">B+</text>
<text x="51" y="199.1">17</text>
<text x="51" y="201.7">18</text>
<text x="99.2" y="201.7">23</text>
<text x="99.2" y="199.1">24</text>
<text x="188.1" y="200.4">13</text>
<text x="228.8" y="200.4">14</text>
<text x="51" y="204.2">19</text>
<text x="51" y="206.8">20</text>
<text x="99.2" y="206.8">21</text>
<text x="99.2" y="204.2">22</text>
<text x="229.3" y="205.5">7</text>
<text x="358.2" y="208">B-</text>
<text x="337.6" y="221.4" transform="rotate(-90 337.6 221.4)">GND</text>
</g>
</svg>
